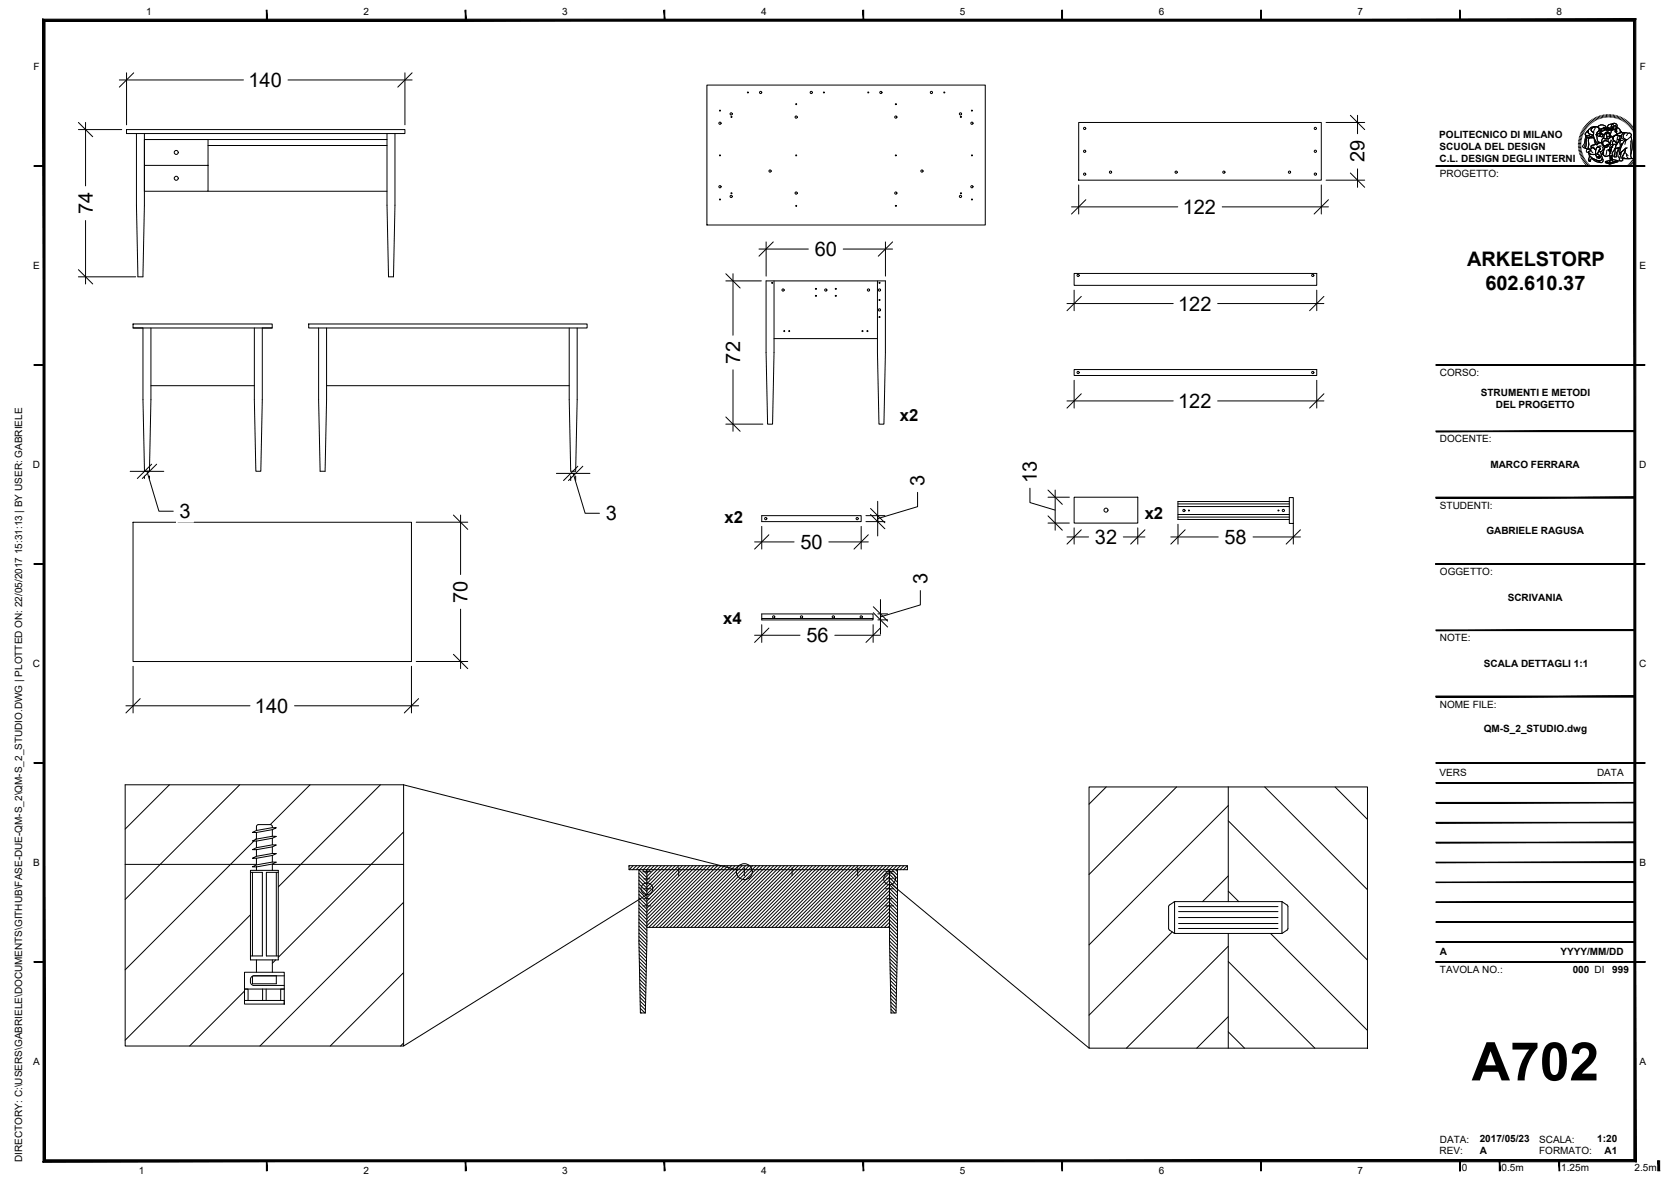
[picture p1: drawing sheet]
<svg xmlns="http://www.w3.org/2000/svg" width="420mm" height="297mm" viewBox="0 0 420 297" stroke-linecap="round" stroke-linejoin="round" font-family="sans-serif">
<!-- layer: 0 -->
<g fill="none" stroke="#000" stroke-width=".25">
<path d="M33.6 18.3l-3.6 3.6M103.6 18.3l-3.6 3.6M19.7 30.8l3.6 3.6M31.8 32.6h70v1h-70zM34.3 33.6v18l.4 18h1.2l.4-18v-18M36.3 35.1h61M52.3 36.6h45M97.3 33.6v18l.4 18h1.2l.4-18v-18M177.7 21.4h70v35.1h-70zM271.2 30.8h61v14.5h-61zM339.5 29l3.6 3.6M36.3 41.6v-6.5h16v6.5h-16v6.5h16v-6.5"/>
<path d="M52.3 48.1h45M273 50.2l-3.6 3.6M334 50.2l-3.6 3.6M339.5 43.5l3.6 3.6M19.7 67.8l3.6 3.6M182.5 68.8l3.6 3.6M194.4 60.8l-3.6 3.6M194.6 70.6v18l-.3 18h-1.3l-.4-18v-18h30v18l-.3 18h-1.3l-.4-18v-18M224.4 60.8l-3.6 3.6M270.1 68.7h61v3h-61zM271.9 74.5l-3.6 3.6M332.9 74.5l-3.6 3.6"/>
<path d="M33.5 81.4h34.9v1h-34.9zM33.5 82.4h2.4v18l.4 18h1.3l.3-18v-18M37.9 96.9h26.1M64 82.4v18l.3 18h1.3l.4-18v-18h2.4M77.6 81.4h70v1h-70zM80.1 82.4v18l.4 18h1.2l.4-18v-18M82.1 96.9h61M143.1 82.4v18l.4 18h1.2l.4-18v-18M194.6 85.1h26M270.1 92.9h61v1.5h-61zM271.9 99l-3.6 3.6M332.9 99l-3.6 3.6"/>
<path d="M38.1 116.6l-3.6 3.6M39.4 116.6l-3.6 3.6M145.3 117.2l-3.6 3.6M146.5 117.2l-3.6 3.6M182.5 104.8l3.6 3.6M33.5 131.2h70v35h-70zM114 129.4l3.6 3.6M191.5 129.6h25v1.5h-25zM193.3 134.4l-3.6 3.6M218.3 134.4l-3.6 3.6M218.9 129.3l3.6 3.6M218.9 127.8l3.6 3.6"/>
<path d="M263.5 123.1l3.6 3.6M263.5 129.6l3.6 3.6M270.1 124.9h16v6.6h-16zM271.9 133.1l-3.6 3.6M287.9 133.1l-3.6 3.6M296.2 129.9h28M296.2 126.6h28M296.2 129.3h28M296.2 127.3h28M298 133.1l-3.6 3.6M324.2 125h1v6.5h-1zM324.2 126h-28v4.5h28"/>
<path d="M327 133.1l-3.6 3.6M191.5 154.3h28v1.5h-28zM191.5 155.4h28M193.3 157.8l-3.6 3.6M219.6 154l3.6 3.6M219.6 152.5l3.6 3.6M221.3 157.8l-3.6 3.6M35.3 175.6l-3.6 3.6M105.3 175.6l-3.6 3.6M114 164.4l3.6 3.6M308.8 197.8v28.8M31.5 217.2h33"/>
<path d="M68.5 217.2h33M158.2 217.6h70v1h-70zM160.7 218.6v18l.3 18h1.3l.4-18v-18M223.7 218.6v18l.3 18h1.3l.4-18v-18M162.7 233.1h61M308.8 234.6v28.8M63.8 245.2h5.7"/>
<circle cx="44.3" cy="38.3" r=".5"/>
<circle cx="181" cy="31" r=".28"/>
<circle cx="181" cy="39" r=".12"/>
<circle cx="181" cy="27.8" r=".12"/>
<circle cx="183.8" cy="28.6" r=".28"/>
<circle cx="183.9" cy="29.4" r=".12"/>
<circle cx="188" cy="23.2" r=".12"/>
<circle cx="191.3" cy="23.2" r=".28"/>
<circle cx="200.2" cy="29.4" r=".28"/>
<circle cx="200.2" cy="39" r=".12"/>
<circle cx="200.2" cy="26.2" r=".12"/>
<circle cx="204" cy="23.2" r=".28"/>
<circle cx="207.2" cy="23.2" r=".12"/>
<circle cx="218.3" cy="23.2" r=".12"/>
<circle cx="221.5" cy="23.2" r=".28"/>
<circle cx="225.2" cy="29.4" r=".28"/>
<circle cx="225.2" cy="39" r=".12"/>
<circle cx="225.2" cy="26.2" r=".12"/>
<circle cx="234.2" cy="23.2" r=".28"/>
<circle cx="237.4" cy="23.2" r=".12"/>
<circle cx="241.5" cy="28.6" r=".28"/>
<circle cx="241.6" cy="29.4" r=".12"/>
<circle cx="244.4" cy="27.8" r=".12"/>
<circle cx="244.4" cy="31" r=".28"/>
<circle cx="244.4" cy="39" r=".12"/>
<circle cx="272.7" cy="38" r=".28"/>
<circle cx="272.7" cy="32.3" r=".28"/>
<circle cx="330.7" cy="32.3" r=".28"/>
<circle cx="330.7" cy="38" r=".28"/>
<circle cx="44.3" cy="44.8" r=".5"/>
<circle cx="181" cy="46.9" r=".28"/>
<circle cx="181" cy="50.1" r=".12"/>
<circle cx="183.8" cy="49.4" r=".28"/>
<circle cx="183.9" cy="48.6" r=".12"/>
<circle cx="193.6" cy="43" r=".28"/>
<circle cx="200.2" cy="48.5" r=".28"/>
<circle cx="200.2" cy="51.7" r=".12"/>
<circle cx="225.2" cy="48.5" r=".28"/>
<circle cx="225.2" cy="51.7" r=".12"/>
<circle cx="231.8" cy="43" r=".28"/>
<circle cx="241.5" cy="49.4" r=".28"/>
<circle cx="241.6" cy="48.6" r=".12"/>
<circle cx="244.4" cy="46.9" r=".28"/>
<circle cx="244.4" cy="50.1" r=".12"/>
<circle cx="272.7" cy="43.8" r=".28"/>
<circle cx="279.2" cy="43.3" r=".28"/>
<circle cx="295.7" cy="43.3" r=".28"/>
<circle cx="307.7" cy="43.3" r=".28"/>
<circle cx="324.2" cy="43.3" r=".28"/>
<circle cx="330.7" cy="43.8" r=".28"/>
<circle cx="194.1" cy="71.1" r=".12"/>
<circle cx="196.9" cy="72.9" r=".28"/>
<circle cx="205.1" cy="72.6" r=".12"/>
<circle cx="205.1" cy="74.4" r=".12"/>
<circle cx="207.6" cy="72.9" r=".28"/>
<circle cx="210.1" cy="74.4" r=".12"/>
<circle cx="210.1" cy="72.6" r=".12"/>
<circle cx="218.4" cy="72.9" r=".28"/>
<circle cx="221.1" cy="72.9" r=".28"/>
<circle cx="221.1" cy="77.9" r=".28"/>
<circle cx="221.1" cy="71.1" r=".12"/>
<circle cx="221.1" cy="75.4" r=".12"/>
<circle cx="221.1" cy="79.7" r=".12"/>
<circle cx="271.1" cy="69.2" r=".28"/>
<circle cx="330.1" cy="69.2" r=".28"/>
<circle cx="197.2" cy="83.2" r=".12"/>
<circle cx="198.4" cy="83.2" r=".12"/>
<circle cx="216.8" cy="83.2" r=".12"/>
<circle cx="218.1" cy="83.2" r=".12"/>
<circle cx="271.1" cy="93.6" r=".28"/>
<circle cx="330.1" cy="93.6" r=".28"/>
<circle cx="192.5" cy="130.3" r=".28"/>
<circle cx="215.5" cy="130.3" r=".28"/>
<circle cx="278.1" cy="128.2" r=".5"/>
<circle cx="297.7" cy="128.3" r=".28"/>
<circle cx="298.9" cy="128.3" r=".12"/>
<circle cx="321.4" cy="128.3" r=".12"/>
<circle cx="322.7" cy="128.3" r=".28"/>
<circle cx="194.5" cy="155" r=".28"/>
<circle cx="201.5" cy="155" r=".28"/>
<circle cx="209.5" cy="155" r=".28"/>
<circle cx="216.5" cy="155" r=".28"/>
</g>
<!-- layer: A-FURN -->
<g fill="none" stroke="#000" stroke-width=".25">
<path d="M42.6 197.2l-11.1 11.2M60.3 197.2l-28.8 28.8M78 197.2l-10 10M95.6 197.2l-25.6 25.7M278.2 197.8l-4.4 4.3M295.8 197.8l-22 22M318 197.8l25.8 25.8M335.7 197.8l8.1 8.1M63.8 211.4l-32.3 32.3M64.5 210.7l-.3 .3M101.5 209.1l-31.5 31.5M158.3 217.6l-.1 .1"/>
<path d="M159.2 217.6l-1 1M160.1 217.6l-1 1M160.7 219.5l2 2M160.7 218.6l2 2M161 217.6l-1 1M161.5 218.6l1.2 1.1M161.8 217.6l-1 1M162.4 218.6l.3 .2M162.7 217.6l-1 1M163.6 217.6l-1 1M164.5 217.6l-1.8 1.8M165.4 217.6l-2.7 2.7"/>
<path d="M166.3 217.6l-3.6 3.6M167.1 217.6l-4.4 4.4M168 217.6l-5.3 5.3M168.9 217.6l-6.2 6.2M169.8 217.6l-7.1 7.1M170.7 217.6l-8 8M171.6 217.6l-8.9 8.9M172.5 217.6l-9.8 9.8M173.3 217.6l-10.6 10.6M174.2 217.6l-11.5 11.5M175.1 217.6l-12.4 12.4M176 217.6l-13.3 13.3"/>
<path d="M176.9 217.6l-14.2 14.2M177.8 217.6l-15.1 15.1M178.6 217.6l-15.5 15.5M179.5 217.6l-15.5 15.5M180.4 217.6l-15.5 15.5M181.3 217.6l-15.5 15.5M182.2 217.6l-15.5 15.5M183.1 217.6l-15.5 15.5M183.9 217.6l-15.5 15.5M184.8 217.6l-15.5 15.5M185.7 217.6l-15.5 15.5M186.6 217.6l-15.5 15.5"/>
<path d="M187.5 217.6l-15.5 15.5M188.4 217.6l-15.5 15.5M189.2 217.6l-15.5 15.5M190.1 217.6l-15.5 15.5M191 217.6l-15.5 15.5M191.9 217.6l-15.5 15.5M192.8 217.6l-15.5 15.5M193.7 217.6l-15.5 15.5M194.5 217.6l-15.5 15.5M195.4 217.6l-15.5 15.5M196.3 217.6l-15.5 15.5M197.2 217.6l-15.5 15.5"/>
<path d="M198.1 217.6l-15.5 15.5M199 217.6l-15.5 15.5M199.9 217.6l-15.5 15.5M200.7 217.6l-15.5 15.5M201.6 217.6l-15.5 15.5M202.5 217.6l-15.5 15.5M203.4 217.6l-15.5 15.5M204.3 217.6l-15.5 15.5M205.2 217.6l-15.5 15.5M206 217.6l-15.5 15.5M206.9 217.6l-15.5 15.5M207.8 217.6l-15.5 15.5"/>
<path d="M208.7 217.6l-15.5 15.5M209.6 217.6l-15.5 15.5M210.5 217.6l-15.5 15.5M211.3 217.6l-15.4 15.5M212.2 217.6l-15.5 15.5M213.1 217.6l-15.5 15.5M214 217.6l-15.5 15.5M214.9 217.6l-15.5 15.5M215.8 217.6l-15.5 15.5M216.7 217.6l-15.5 15.5M217.5 217.6l-15.5 15.5M218.4 217.6l-15.5 15.5"/>
<path d="M219.3 217.6l-15.5 15.5M220.2 217.6l-15.5 15.5M221.1 217.6l-15.5 15.5M222 217.6l-15.5 15.5M222.8 217.6l-15.5 15.5M223.7 219.7l2 2M223.7 218.8l2 2M223.7 219.4l-13.7 13.7M223.7 217.6l-15.5 15.5M224.3 218.6l1.4 1.3M224.6 217.6l-15.5 15.5M225.2 218.6l.5 .4"/>
<path d="M225.5 217.6l-1 1M226.4 217.6l-1 1M227.3 217.6l-1 1M228.2 217.6l-1.1 1M228.2 218.4l-.2 .2M308.8 202.4l-35 35M308.8 206.3l35 35M63 229.9l-31.5 31.5M101.5 226.7l-36.1 36.2M160.7 223l2 2M160.7 222.1l2 2M160.7 221.2l2 2"/>
<path d="M160.7 220.3l2 2M160.7 236.3l1.9 1.9M160.7 235.4l1.9 2M160.7 234.5l2 2M160.7 233.6l2 2M160.7 232.7l2 2M160.7 231.8l2 2M160.7 230.9l2 2M160.7 230.1l2 2M160.7 229.2l2 2M160.7 228.3l2 2M160.7 227.4l2 2"/>
<path d="M160.7 226.5l2 2M160.7 225.6l2 2M160.7 224.8l2 2M160.7 223.9l2 2M160.7 237.1l1.9 2M160.7 238.1l1.9 1.8M160.7 239l1.9 1.8M160.7 239.9l1.8 1.8M223.7 221.5l2 2M223.7 220.6l2 2M223.7 220.3l-12.8 12.8M223.7 221.1l-11.9 12"/>
<path d="M223.7 222l-11.1 11.1M223.7 222.9l-10.2 10.2M223.7 223.8l-9.3 9.3M223.7 224.7l-8.4 8.4M223.7 225.6l-7.5 7.5M223.7 226.5l-6.6 6.6M223.7 227.3l-5.8 5.8M223.7 228.2l-4.9 4.9M223.7 229.1l-4 4M223.7 230l-3.1 3.1M223.7 230.9l-2.2 2.2M223.7 231.8l-1.3 1.3"/>
<path d="M223.7 232.6l-.4 .5M223.7 236.5l1.9 2M223.7 235.6l1.9 2M223.7 234.7l2 2M223.7 233.8l2 2M223.7 233l2 2M223.7 232.1l2 2M223.7 231.2l2 2M223.7 230.3l2 2M223.7 229.4l2 2M223.7 228.5l2 2M223.7 227.7l2 2"/>
<path d="M223.7 226.8l2 2M223.7 225.9l2 2M223.7 225l2 2M223.7 224.1l2 2M223.7 223.2l2 2M223.7 222.3l2 2M223.7 237.4l1.9 1.9M223.7 238.3l1.9 1.9M223.7 239.2l1.9 1.9M294.8 234.2l-21 20.9M308.8 220.1l-6.4 6.5M308.8 237.8l-25.6 25.6"/>
<path d="M308.8 223.9l2.7 2.7M319.5 234.6l24.3 24.4M61.5 249.1l-13.8 13.8M69.3 241.2l-.8 .9M101.5 244.4l-18.5 18.5M160.7 240.8l1.8 1.7M160.8 241.7l1.7 1.7M160.8 242.6l1.7 1.7M160.8 243.5l1.7 1.6M160.8 244.4l1.7 1.6M160.8 245.3l1.6 1.6M160.9 246.2l1.5 1.5"/>
<path d="M160.9 247.1l1.5 1.5M160.9 248l1.5 1.5M160.9 248.9l1.5 1.4M160.9 249.8l1.4 1.4M160.9 250.7l1.4 1.4M161 251.6l1.3 1.3M161 252.5l1.3 1.3M161 253.4l1.2 1.2M161 254.3l.3 .3M223.7 240.1l1.9 1.8M223.8 241l1.7 1.8M223.8 241.9l1.7 1.7"/>
<path d="M223.8 242.8l1.7 1.7M223.8 243.7l1.7 1.7M223.8 244.6l1.7 1.6M223.9 245.5l1.5 1.6M223.9 246.4l1.5 1.6M223.9 247.3l1.5 1.5M223.9 248.2l1.5 1.5M223.9 249.1l1.5 1.5M224 250l1.4 1.4M224 250.9l1.3 1.4M224 251.8l1.3 1.4M224 252.7l1.3 1.3"/>
<path d="M224 253.6l.9 1M224 254.6h.1M308.8 255.5l-7.9 7.9M308.8 259.3l4.1 4.1M308.8 241.6l21.8 21.8M101.5 262.1l-.8 .8"/>
</g>
<!-- layer: Viti -->
<g fill="none" stroke="#000" stroke-width=".25">
<path d="M63 218.7h7v22.5h-7zM63 219.2h3v21h-3M63.5 217.8l1-.5 4-.7 1 .1-1 .4-4 .8zM63.5 215.7l1-.5 4-.7h1l-1 .5-4 .7zM63.5 213.5l1-.5 4-.7h1l-1 .5-4 .7zM63.5 211.3l1-.4 4-.7h1l-1 .5-4 .7zM63.5 209.2l1-.5 4-.7h1l-1 .5-4 .7zM63.5 219.2v21M64.5 209.2v1.7M64.5 211.4v1.6M64.5 213.5v1.7M64.5 215.7v1.6"/>
<path d="M64.5 217.9v.8M68.5 208a.58 .58 0 0 0-.5-.8l-3.3 .1-.2 .4v1M68.5 208.5v1.7M68.5 210.7v1.6M68.5 212.8v1.7M68.5 215v1.6M68.5 217.1v1.6M69.5 219.2v21M70 219.2h-3v21h3M161.6 219.1h2M170.7 218.1v2M187.2 218.1v2"/>
<path d="M199.2 218.1v2M215.7 218.1v2M222.7 219.1h2M161.6 223.4h2M161.6 227.6h2M161.9 220.9h1.5M161.9 225.8h1.5M222.7 223.4h2M222.7 227.6h2M222.9 220.9h1.5M222.9 225.8h1.5M293.9 227.5l1.6-.9h26.8l1.5 1.1v5.8l-1.6 1.1h-26.9l-1.4-1.1z"/>
<path d="M295.3 226.6v8M296.3 227.8h25M296.3 229.1h25M296.3 232.1h25M296.3 233.3h25M296.3 230.6h25M322.3 226.6v8M61.5 244.3h10v8h-10zM61.5 251.4h10v.9M62.4 251.4v-2.9h-.9h10h-.9v2.9M64.5 241.2v3.1M66 248.5v2.9"/>
<path d="M66.9 248.5v2.9M68.5 241.2v3.1M69.5 245.2v2h-6v-1.9M71.5 245.2h-7.7a.95 .95 0 0 0-.8 .9v.7a.92 .92 0 0 0 .8 .8h7.7"/>
</g>
<!-- layer: lc -->
<g fill="none" stroke="#000" stroke-width=".25">
<path d="M31.5 197.2h70v65.7h-70zM101.5 197.2l83.7 21.4M273.8 197.8h70v65.6h-70zM162.7 224.8l-61.2 38.1M224.2 222.2l49.6 41.2"/>
<circle cx="187.2" cy="219" r="2.01"/>
<circle cx="162.7" cy="223.3" r="1.48"/>
<circle cx="223.7" cy="220.8" r="1.48"/>
</g>
<!-- layer: G-ANNO-LOGO -->
<g fill="none" stroke="#000" stroke-width=".25">
<path d="M396.8 36.4h.7M396.9 36l.6 .1M396.9 35.7l.6 .1M396.9 35.3l.7 .1M397 35l.6 .1M397.1 34.6l.6 .2M397.1 34.3l.7 .2M397.3 33.9l.6 .3M397.4 33.6l.6 .3M397.5 33.3l.6 .3M397.5 36.7l-.6 .1M397.5 37.1h-.6"/>
<path d="M397.6 37.4l-.7 .1M397.6 37.7l-.6 .1M397.7 33l.6 .3M397.7 38l-.7 .2M397.8 38.3l-.7 .2M397.8 32.6l.6 .4M397.9 38.6l-.7 .3M398 38.9l-.6 .3M398 32.3l.6 .4M398.1 39.2l-.6 .3M398.2 32l.6 .4M398.2 39.5l-.6 .3"/>
<path d="M398.4 39.8l-.6 .4M398.4 31.8l.6 .4M398.6 31.5l.6 .4M398.7 34h.1M398.7 34l.1 .5M398.8 34.5l-.1-.5 1 .1a.68 .68 0 0 0 1-.1v.6l-1.8-.1M398.8 34.5h.1M398.9 31.2l.5 .5M398.9 34.5l-.3 .6-.1 1.3-.3 .7 .4 .1M398.9 34.5h.1M398.9 34.5l1.8 .1M398.9 34.5a.9 .9 0 0 0-.4 1l-.1 .5-.5 .8 .3 .3"/>
<path d="M399.1 33l.2-.2v.3a.81 .81 0 0 0 1 .8l.3 .1-.2 .1a.57 .57 0 0 1-.9 0l-.4 .1a.5 .5 0 0 1-.5-.5 .5 .5 0 0 1 .3-.5zM399.1 31l.5 .4M399.2 34.6l-.4 .6v1.4l-.2 .6 .7 .2M399.2 34.6h.4l-.2 .5 .1 1.2-.1 1-.1 .1a.44 .44 0 0 1-.6-.1 .44 .44 0 0 1 .1-.6v-1.4zM399.3 32.8l-.5 .5a.44 .44 0 0 0-.2 .6 .44 .44 0 0 0 .5 .3l.6-.1a.65 .65 0 0 0 .9-.1M399.4 38.2a1.21 1.21 0 0 0 1.8 .5M399.4 38.2h.1M399.4 30.7l.5 .5M399.5 37.4h.1M399.5 32.5l.6-.5 1.3-.1a.99 .99 0 0 0-1.3 1l.6 .3v.8l-.5-.1a.75 .75 0 0 1-.9-.8zM399.5 38.5l.1 .6 .8 .6 1.9 .9M399.5 38.5l.8 .3 .9-.1 .1 .4 .3 .3v.3l.2-.2 .2 .3-.1-.5 .3 .4v-.3"/>
<path d="M399.5 38.5h.1M399.6 34.6h1.1l.6 1.2v.4l-.4 .2a.72 .72 0 0 0-.8 .6l.2 .2-.4 .4a.56 .56 0 0 1-.5-.8v-1.7zM399.6 34.6l-.2 .6v2.2M399.7 39.2l.8 .6 1.4 .6 .6-.1 .4-.5a.65 .65 0 0 1 0 .9 .65 .65 0 0 1-.9 .1l-1.3-.6a.44 .44 0 0 0-.5-.3 .44 .44 0 0 0-.4 .4l.1 .2-.3 .1a.84 .84 0 0 1 0-1.2zM399.7 30.5l.4 .5M399.7 39.2l-.1 .1a.99 .99 0 0 0 0 1.2l.1 .1a.2 .2 0 0 0 .2-.2 .2 .2 0 0 0-.2-.2 .53 .53 0 0 1 .5-.3 .53 .53 0 0 1 .5 .3l.9 .5a1.24 1.24 0 0 0 1.4-.1l-.1-.8M399.9 37.6a.5 .5 0 0 0-.8-.1 .5 .5 0 0 0 .1 .8 .72 .72 0 0 1 .7-.4 .72 .72 0 0 1 .6 .5l.1 .1M400 30.3l.4 .5M400.2 30.1l.4 .5M400.3 32.2l.9-.3a.73 .73 0 0 1 .9 .5 .73 .73 0 0 1-.5 .9l-.3 .5 .2 .4a1.43 1.43 0 0 0 .6 1.5l.2 .2h-.5l-.2 .5a.39 .39 0 0 1-.3-.3 .39 .39 0 0 1 0-.4l-.6-1.1v-1.3a.62 .62 0 0 1-.5-.5 .62 .62 0 0 1 .1-.6zM400.4 36.9l.8 .8M400.5 37h.1"/>
<path d="M400.5 37l-.5 .5v.4M400.5 37l.7 .7 .1-.2a.53 .53 0 0 1 .6-.6 .53 .53 0 0 1 .5 .6l-.4 .5 .4 .1M400.5 37l-.5 .5v.4l-.6 .3M400.5 37l.2 .2a.73 .73 0 0 1 .5 1v.5M400.6 29.9l.3 .5M400.6 34l-.4-.1a.77 .77 0 0 1-.9-.8l.1-.5 .6-.6 .8-.2a.82 .82 0 0 1 1 .2 .82 .82 0 0 1 0 1.1 .91 .91 0 0 0-.3 1.4 1.1 1.1 0 0 0 .8 1.4l-.5 .1M400.9 29.7l.3 .6M400.9 34.9l.2 1.4M401.1 32.2l-.4 .8v1.1l.6 1.6a.39 .39 0 0 0 0 .4 .39 .39 0 0 0 .3 .3l.2-.4M401.2 29.5l.3 .6M401.2 38.7h.1M401.2 38.7l.1 .4 .3 .3-.1 .3 .3-.2"/>
<path d="M401.2 38.7l.1-1.2a.53 .53 0 0 1 .6-.6 .53 .53 0 0 1 .5 .6l-.3 .1-.4 1.1 .8 .7-.4-.1 .1 .4-.3-.4M401.3 36.2l-.4 .2a.61 .61 0 0 0-.8 .7l.1 .1M401.4 31.9a1.01 1.01 0 0 0-1.3 1l.6 .3M401.5 29.4l.3 .6M401.6 37a.47 .47 0 0 1 .7 .1 .47 .47 0 0 1-.2 .7l-.4 .9 .8 .7-.4-.1 .1 .4-.3-.4 .1 .5-.2-.3-.3 .2 .1-.3-.4-.5v-1.2zM401.7 33.7a.57 .57 0 0 0 .7 .6M401.8 31.9h.1M401.8 31.9l.7-.5 1 .2a.3 .3 0 0 1 .3 .3 .3 .3 0 0 1-.4 .3l-.2-.2-.5 .4M401.8 36h.1M401.8 36l-.1 .3-.4-.1-.4 .2a.72 .72 0 0 0-.8 .6l.2 .2 .2-.2M401.8 39.5h.1M401.8 29.2l.3 .7"/>
<path d="M401.9 39.3l.1 .5-.2-.3M401.9 39.3h.1M401.9 31.7l.5-.3h.6l.7 .4a.23 .23 0 0 1 .2 .2 .23 .23 0 0 1-.3 .2l-.4-.2-.5 .4h-.3l-.6-.4zM401.9 38.1l-.2 .6 .8 .7-.4-.1 .1 .1M401.9 38.1h.1M401.9 38.1h.5l.3 1a.79 .79 0 0 1 0 1 .79 .79 0 0 1-.8 .3l-1.7-.8-.6-.5-.1-.6M402 38l.4 .1M402.1 32.3l.6 .1M402.2 29.1l.2 .7M402.2 39.4h.1M402.2 36.7l-.5 .2M402.2 36.7h.1"/>
<path d="M402.2 36.7h.3M402.3 35.8l-.5 .2M402.3 35.8h.1M402.3 35.8l.6 .3M402.3 35.8a1.3 1.3 0 0 1 1.1 1.2M402.4 33.7l.8 .1-.2 .1a.37 .37 0 0 1-.3 .5 .37 .37 0 0 1-.4-.4zM402.4 33.4l-.8 .3a.6 .6 0 0 0 .9 .6l-.2-.3 .2-.3M402.4 33.4h.1M402.4 33.4l.3 .3M402.4 38.1h.1M402.4 33.4l-1.1 .5M402.4 38.1l.3 1a.8 .8 0 0 1 0 1 .8 .8 0 0 1-.8 .3"/>
<path d="M402.4 33.4l-1 .5M402.5 33.2l.1-.4-.6 .1-.7 1M402.5 33.2h.1M402.5 33.2l-.1 .2M402.5 29l.2 .7M402.5 33.7h.2M402.5 33.7h.1M402.6 32.8h.1M402.6 32.8l-.4 .5M402.7 33.7h.1M402.7 36.4l.7 .4M402.7 32.4h.1"/>
<path d="M402.8 33.7a.33 .33 0 0 0-.4 .4 .33 .33 0 0 0 .4 .3 .33 .33 0 0 0 .2-.5l.2-.1h-.6M402.8 36.8l.2 .5-.1 .5M402.9 35.8l.6-.5 .5 .1 .6 .4a.3 .3 0 0 1 .1 .4 .3 .3 0 0 1-.5 .1l-.3 .2a.47 .47 0 0 1-.5 .3 .47 .47 0 0 1-.4-.5zM402.9 36.1h.1M402.9 36.1l.5 1M402.9 28.9l.1 .7M402.9 38.7l.8 .6M402.9 37.8h.1M402.9 37.8l-.5 .3M403.1 32.7v.1M403.1 32.3l.2 .2M403.2 34.6h.1"/>
<path d="M403.2 34.6l-.4 .6-.1 .8M403.2 38v1M403.2 28.9l.1 .6M403.2 32.4v.1M403.3 32.8l-.3 .2-.5-.2-.5 .1M403.3 32.8h.1M403.3 36.7l1.1-.4-.1 .5-.4 .2-.5-.1zM403.3 37.5l-.3 .9-.4 .5M403.4 37l-.1 .6-.3 .2M403.4 37h.1M403.4 37l-.2 1.1-.4 .6 .4 .3a.86 .86 0 0 0 1.4 .1h.1M403.4 37.1h.1"/>
<path d="M403.4 37.1l-.1 .5-.4 .2M403.5 32.6l.8-.2a.26 .26 0 0 1 .3 .4 .26 .26 0 0 1-.4 .1zM403.6 28.8v.7M403.6 32.2l-.3 .6M403.6 32.2l-.3-.2-.6 .4-.6-.2-.1 .7M403.6 32.2h.1M403.6 32.2l-.2 .6-.4 .2-.5-.2-.5 .1M403.7 33.3h.8l.5 .8a.24 .24 0 0 1 0 .4 .24 .24 0 0 1-.4 0 .24 .24 0 0 1 .2-.4l-.2-.6a.44 .44 0 0 0-.7-.1 .44 .44 0 0 0 .1 .6l.1 .5a.41 .41 0 0 1-.5 .4 .41 .41 0 0 1-.3-.5zM403.9 33.4l.3-.1 .3 .1 .2 .6a.64 .64 0 0 1 0 .6 .64 .64 0 0 1-.7 .2zM403.9 33.2l.7 .1 .4 .8a.24 .24 0 0 1-.1 .4 .24 .24 0 0 1-.3-.2M403.9 33.2h.1M403.9 33.2l-.4 .3-.4 1.1a.52 .52 0 0 0 .8 .3 .52 .52 0 0 0 .1-.9 .43 .43 0 0 1-.1-.7 .43 .43 0 0 1 .7 .3"/>
<path d="M403.9 28.8l.1 .7M404 32.4v-.3a.52 .52 0 0 1 .6 0 .52 .52 0 0 1 .2 .5l-.2 .1-.2-.3v.1M404 32.4l.4 .1M404 32.4h.1M404 32.4v-.2a.51 .51 0 0 1 .6-.1 .51 .51 0 0 1 .3 .5l-.3 .1M404 34.9h.1M404 36.9h.1M404 37.8l-.3 1.5 1-.2M404.1 36.5l.1 .1M404.1 36.8h.1M404.2 36.6h-.1M404.2 33.6h.1"/>
<path d="M404.2 33.5l-.1 .2M404.3 28.8v.7M404.4 32.5h.1M404.4 32.5l-.5-.1-.4 .2h.3a.39 .39 0 0 0 .4 .3 .39 .39 0 0 0 .4-.3l-.2-.2v.2M404.4 37.6l.3 .1 .2-.6 .4-.1-.4 1.3v-.4h-.3zM404.4 34.9v.7M404.4 32.6h.1M404.5 36.3l-.2 .5a.56 .56 0 0 1-.9-.1M404.5 33.4l.2 .3-.1 .1M404.6 28.8v.6M404.7 33.9l-.2 .1M404.7 33.7a.41 .41 0 0 1-.1 .6 .41 .41 0 0 1-.5-.1h-.1"/>
<path d="M404.7 34.6l-.3 .3h-.4M404.7 39.1h.1M404.8 32.6l.1-.1a.91 .91 0 0 1-.1 1.2l.2 .4M404.8 32.6h.1M404.8 32.6l.1-.1a1.06 1.06 0 0 1 0 1.3M404.9 37.1h.1M404.9 37.1l-.2 .5-.4 .1 .3 .2h.3l-.1 .4 .2-.3-.3 1.1M404.9 37.7l-.1 .5 .2-.2M404.9 37.1l-.2 .5-.4 .1 .3 .2h.2M404.9 39.8h.1M404.9 32.2l.1 .4M405 28.8l-.1 .7"/>
<path d="M405 37.5l-.1 .2-.1-.2M405 35.2l-.1 1.3M405 34.4l.5 .2M405.1 39.2l.2-.1 .1 1.1-.2-.6-.4 .7zM405.2 39.2l.1-.1 .2 1.4-.3-.9-.4 1.1zM405.2 36.3h.1M405.2 36.3l-.4 .4v.4M405.3 37h.1M405.3 37l-.4 .1M405.3 35.2l-.4 .9M405.3 28.8v.7M405.4 31.2l-.3 .7 .1 .9 .2-.1 .1-.5a.62 .62 0 0 1 .7-.6l.2 .4-.2 .4v.8l.1-.2"/>
<path d="M405.4 31.2h.1M405.4 31.2l.4-.2 .7 .2 .1 1.1-.3 .7M405.4 31.2h-.5a.63 .63 0 0 0-.7 .8l.6 .3v.3M405.4 31.2l-.3 .7 .1 .9 .2-.1v-.5M405.4 31.2l-.3 .7 .1 .9 .2-.1 .1-.5a.62 .62 0 0 1 .7-.6l.2 .4-.2 .4v.8v-.2M405.4 31.2h-.5a.69 .69 0 0 0-.7 .8M405.4 32.2h.1M405.4 32.2a.41 .41 0 0 0 .3 .4 .41 .41 0 0 0 .5-.2v.8v-.2M405.5 32.2l.2 .4 .5-.2M405.6 34.4l.1-.1a1.53 1.53 0 0 1 1.9 0 1.6 1.6 0 0 1-1.4 1.5l-.6-.7zM405.6 32h.2M405.6 36.3l.9-.1-.7 1.6a1.31 1.31 0 0 0-.4 1.4h-.3l-.2 .6-.2-.9z"/>
<path d="M405.6 36.3l-.9 2.5 .2 1M405.6 31.7h.4a.3 .3 0 0 1 .4 0 .3 .3 0 0 1 0 .3l-.2 .4a.4 .4 0 0 1-.5 .2 .4 .4 0 0 1-.3-.4zM405.7 35.3v.1a.61 .61 0 0 0-.1 .9l.9-.1 .5-.6M405.7 28.9l-.1 .6M405.7 32.4l.1 .1M405.7 35.3l-.1-1-.6-.2v.4l-.5 .4h-1.1l-.2-.3-.3 .3-.2 1.1 .2 .1 .5-.7h.6l.5 .2 .1 .3a.28 .28 0 0 1 .1 .3 .28 .28 0 0 1-.3 .2l-.1 .4-.4 .3-.6-.4 1.1-.5a.23 .23 0 0 0 .3 0 .23 .23 0 0 0-.1-.3l-.3-.4a.84 .84 0 0 0-1.4 .5M405.7 35.3h.1M405.7 35.3v.1a.66 .66 0 0 0-.1 .9l-.3 .7M405.7 32v.1M405.8 32.3v.1M405.8 39.2h.1M406 28.9l-.1 .7"/>
<path d="M406.1 37.4h.1M406.1 32.2h.2M406.1 37.3v1.1l-.3 .8M406.1 32.2h.1M406.1 37.3l.8-.1-.1 .7-.4 .7 .2 .7-.4 .1-.4-.1zM406.2 33h.1M406.3 33h.1M406.3 33l.3-1 .7 .5 .2 .5M406.3 33v.2a.5 .5 0 0 0 .4 .4 .5 .5 0 0 0 .5-.2l.6-.1-.3-.3M406.3 33h-.1M406.3 33l.4 .6-.3 .3M406.3 33l.4 .6"/>
<path d="M406.4 35.4v.1M406.4 29l-.2 .7M406.4 33.9h.1M406.4 33.9l-.8 .4M406.5 36.2l-.7 1.6a1.32 1.32 0 0 0-.4 1.4l-.1 .1M406.5 36.2h.1M406.5 35.4l-.3 .1M406.6 32l.7 .5 .2 .5M406.6 35.7l-.1 .1M406.7 29.1l-.2 .6M406.9 37.2h.1M406.9 37.2l-.8 .1"/>
<path d="M406.9 37.2l-.5 1.3v.4l.2 .4-.4 .1-.4-.2M407.1 29.2l-.2 .7M407.1 35.1v.3M407.2 35.3h.2l-.1 .8a.69 .69 0 0 1-.2 1.1l-1 .1 .3-1.1zM407.2 34.1l.3 .1 .1 .3M407.2 32.9l.5 .4M407.2 38.7a5.9 5.9 0 0 1 1.5-3.5l.4-.1a.88 .88 0 0 1-.9-1.1 .88 .88 0 0 1 1.3-.5 .51 .51 0 0 1 .6 .2 .51 .51 0 0 1-.1 .6l.3 1a8.2 8.2 0 0 1-.3 3.7l.3 .8M407.2 38.7h.1M407.3 37.2h-.4M407.3 38.5l-.1 .3 .3 .1M407.4 29.3l-.2 .7M407.4 35.3v1.3l-.3 .9a1.88 1.88 0 0 0-.1 2.1l.2 .2"/>
<path d="M407.5 33h.1M407.6 38.3l1.1-1-.5 1.6a1.3 1.3 0 0 0-.2 1.4l-.2 .1a.45 .45 0 0 1-.6-.1 .45 .45 0 0 1 .1-.6zM407.6 34.3a1.04 1.04 0 0 1 .6-.9 1.04 1.04 0 0 1 1.1 .1 .56 .56 0 0 1 .8 .2 .56 .56 0 0 1-.2 .8l-.3 .2a1.09 1.09 0 0 1-1.9-.2M407.6 34.5l-.1 .4-.3 .2a.69 .69 0 0 1-.5 .7 .69 .69 0 0 1-.7-.3 .74 .74 0 0 1-.2-1.1l.6-.4a.33 .33 0 0 1 .4 .2 .33 .33 0 0 1-.2 .5l.1 .1a.24 .24 0 0 0 .1 .4 .24 .24 0 0 0 .3-.3l.2-.3-.1-.5-.7-.2-.9 .4v.5M407.7 36.1v.5M407.7 33.3h.1M407.7 29.5l-.2 .6M407.9 39.8h2.4M408.1 29.6l-.4 .6M408.1 35.2l-.9 .1M408.2 39.5l.5 .4M408.3 33.4a2.35 2.35 0 0 0-1.9 .5"/>
<path d="M408.3 33.4h.1M408.3 33.4l-.7 .9-1.2-.4M408.4 29.8l-.4 .6M408.4 33.3a2.55 2.55 0 0 0-2 .6M408.5 38.2l.9 .9M408.6 35.2a6.7 6.7 0 0 0-1.4 3.5M408.6 33.4a.92 .92 0 0 0-.5 1 .92 .92 0 0 0 1 .7M408.7 30l-.4 .6M408.7 37.3l-.2 1-.6 1.1v.4h2.4M408.7 37.3h.1M408.7 37.3l-1.5 1.4M408.7 37.3l-.5 1.6a1.3 1.3 0 0 0-.2 1.4l-.2 .1a.4 .4 0 0 1-.6 0 .4 .4 0 0 1 .1-.6l.3-1.5"/>
<path d="M408.8 35.2l-.2 1.1M408.9 38.7l.3 .8 .4 .4M409 30.2l-.4 .6M409.2 37.2l-.5 .1M409.2 33.8l-.3 .3M409.3 30.4l-.5 .6M409.5 30.6l-.4 .6M409.8 30.9l-.5 .5M410 35.4l.1 3.3M410 31.1l-.4 .5M410.1 34.3a9.5 9.5 0 0 1 0 5l.2 .5M410.3 31.4l-.5 .5"/>
<path d="M410.3 39.8h.1M410.5 31.7l-.5 .4M410.5 40l.6 .3M410.7 39.7l.6 .3M410.7 32l-.5 .4M410.8 39.4l.6 .3M410.9 32.3l-.5 .3M410.9 39.1l.7 .3M411.1 38.8l.6 .2M411.1 32.6l-.6 .3M411.2 38.5l.6 .2M411.3 38.2l.6 .2"/>
<path d="M411.3 32.9l-.6 .3M411.3 37.9l.7 .1M411.4 37.5l.7 .2M411.4 37.2l.7 .1M411.4 33.2l-.6 .3M411.5 36.9h.6M411.5 36.7h.7M411.6 33.5l-.6 .3M411.7 33.9l-.6 .2M411.8 34.2l-.6 .2M411.9 34.5l-.6 .2M412 34.9l-.7 .1"/>
<path d="M412.1 35.2l-.7 .1M412.1 35.6l-.7 .1M412.1 36h-.6M412.2 36.3h-.7M398.6 40.1l-.6 .4M398.7 40.4l-.5 .4M398.9 40.7l-.5 .4M399.1 40.9l-.5 .4M399.4 41.1l-.5 .5M399.6 41.4l-.5 .5M399.8 41.6l-.4 .5M400.1 41.8l-.5 .5"/>
<path d="M400.3 42l-.4 .6M400.6 42.2l-.4 .6M400.9 42.4l-.4 .6M401.1 42.5l-.3 .6M401.4 42.7l-.3 .6M401.7 42.8l-.2 .7M402 43l-.2 .6M402.3 43.1l-.2 .6M402.6 43.2l-.1 .6M403 43.2l-.2 .7M403.3 43.3l-.1 .7M403.6 43.3l-.1 .7"/>
<path d="M403.7 40.6l2-.5 1.1 .3-2 .5zM403.7 40.6l1.1 .3v.3l-1.1-.3zM403.7 40.6h.1M403.9 43.4v.7M404.2 43.4v.7M404.6 43.4v.7M404.8 41.1h.1M404.8 40.9l2-.5v.3l-2 .6zM404.8 40.9v.3M404.8 40.3l.9-.2 1.1 .3-2 .5-1.1-.3v.3l1.1 .4 2-.6v-.3M404.8 40.3h.1M404.8 40.3l-1.1 .3"/>
<path d="M404.9 43.4v.7M405.2 43.4l.1 .6M405.5 43.3l.1 .7M405.9 43.3l.1 .6M406.2 43.2l.1 .7M406.5 43.1l.2 .7M406.8 43l.2 .7M407.1 42.9l.3 .6M407.4 42.8l.3 .6M407.7 42.6l.3 .6M408 42.5l.3 .6M408.3 42.3l.3 .6"/>
<path d="M408.5 42.1l.4 .6M408.8 41.9l.4 .6M409.1 41.7l.4 .5M409.3 41.5l.5 .5M409.5 41.3l.5 .4M409.7 41l.5 .5M410 40.8l.5 .4M410.2 40.5l.5 .4M410.3 40.3l.6 .3"/>
</g>
<!-- layer: G-ANNO-TTLB -->
<g fill="#fff" stroke="#fff" stroke-width=".25">
<path d="M386.1 41.7l30.7 4.3-5.7-4.3zM386.1 41.7l30.7 4.3h-30.7z"/>
<path d="M411.1 27.2h5.7l-5.7 14.5zM416.8 27.2l-5.7 14.5 5.7 4.3z"/>
</g>
<path d="M386.1 41.7h25v-14.5h5.7v18.8h-30.7z" fill="none" stroke="#fff" stroke-width=".25"/>
<g fill="#000" stroke="#000" stroke-width=".25">
<path d="M67 2.6l.2 2.5v-2.5zM67 2.6l.2 2.5h-.2z"/>
<path d="M117 2.6l.2 2.5v-2.5zM117 2.6l.2 2.5h-.2z"/>
<path d="M167 2.6l.2 2.5v-2.5zM167 2.6l.2 2.5h-.2z"/>
<path d="M217 2.6l.2 2.5v-2.5zM217 2.6l.2 2.5h-.2z"/>
<path d="M267 2.6l.2 2.5v-2.5zM267 2.6l.2 2.5h-.2z"/>
<path d="M317 2.6l.2 2.5v-2.5zM317 2.6l.2 2.5h-.2z"/>
<path d="M367 2.6l.2 2.5v-2.5zM367 2.6l.2 2.5h-.2z"/>
<path d="M8.6 41.8h2.5v-.2zM8.6 41.6h2.5l-2.5 .2z"/>
<path d="M361.1 41.8h50v-.2zM361.1 41.6h50l-50 .2z"/>
<path d="M411.1 41.8h2.5v-.2zM411.1 41.6h2.5l-2.5 .2z"/>
<path d="M8.6 91.8h2.5v-.2zM8.6 91.6h2.5l-2.5 .2z"/>
<path d="M361.1 91.8h50v-.2zM361.1 91.6h50l-50 .2z"/>
<path d="M411.1 91.8h2.5v-.2zM411.1 91.6h2.5l-2.5 .2z"/>
<path d="M361.1 108.5h50v-.2zM361.1 108.3h50l-50 .2z"/>
<path d="M361.1 125v.1l50-.1zM361.1 125.1l50-.1v.1z"/>
<path d="M361.1 125.1h50v-.1zM361.1 125h50l-50 .1z"/>
<path d="M8.6 141.8h2.5v-.2zM8.6 141.6h2.5l-2.5 .2z"/>
<path d="M361.1 141.6v.2l50-.2zM361.1 141.8l50-.2v.2z"/>
<path d="M361.1 141.6v.2l50-.2zM361.1 141.8l50-.2v.2z"/>
<path d="M361.1 158.3v.2l50-.2zM361.1 158.5l50-.2v.2z"/>
<path d="M361.1 141.6v.2l50-.2zM361.1 141.8l50-.2v.2z"/>
<path d="M361.1 141.6v.2l50-.2zM361.1 141.8l50-.2v.2z"/>
<path d="M411.1 141.8h2.5v-.2zM411.1 141.6h2.5l-2.5 .2z"/>
<path d="M361.1 175v.1l50-.1zM361.1 175.1l50-.1v.1z"/>
<path d="M361.1 175v.1l50-.1zM361.1 175.1l50-.1v.1z"/>
<path d="M8.6 191.8h2.5v-.2zM8.6 191.6h2.5l-2.5 .2z"/>
<path d="M361.1 196.7h50zM361.1 196.8l50-.1z"/>
<path d="M361.1 191.6v.2l50-.2zM361.1 191.8l50-.2v.2z"/>
<path d="M411.1 191.8h2.5v-.2zM411.1 191.6h2.5l-2.5 .2z"/>
<path d="M411.1 191.8h2.5v-.2zM411.1 191.6h2.5l-2.5 .2z"/>
<path d="M361.1 216.7h50zM361.1 216.8l50-.1z"/>
<path d="M361.1 211.7v.1l50-.1zM361.1 211.8l50-.1v.1z"/>
<path d="M361.1 206.7h50zM361.1 206.8l50-.1z"/>
<path d="M361.1 201.7v.1l50-.1zM361.1 201.8l50-.1v.1z"/>
<path d="M361.1 236.7v.1l50-.1zM361.1 236.8l50-.1v.1z"/>
<path d="M361.1 231.7h50zM361.1 231.8l50-.1z"/>
<path d="M361.1 226.7h50zM361.1 226.8l50-.1z"/>
<path d="M361.1 221.7v.1l50-.1zM361.1 221.8l50-.1v.1z"/>
<path d="M8.6 241.8h2.5v-.2zM8.6 241.6h2.5l-2.5 .2z"/>
<path d="M361.1 241.6v.2l50-.2zM361.1 241.8l50-.2v.2z"/>
<path d="M361.1 241.6v.2l50-.2zM361.1 241.8l50-.2v.2z"/>
<path d="M411.1 241.8h2.5v-.2zM411.1 241.6h2.5l-2.5 .2z"/>
<path d="M411.1 241.8h2.5v-.2zM411.1 241.6h2.5l-2.5 .2z"/>
<path d="M411.1 241.8h2.5v-.2zM411.1 241.6h2.5l-2.5 .2z"/>
<path d="M411.1 241.8h2.5v-.2zM411.1 241.6h2.5l-2.5 .2z"/>
<path d="M67 291.7l.2 2.5v-2.5zM67 291.7l.2 2.5h-.2z"/>
<path d="M117 291.7l.2 2.5v-2.5zM117 291.7l.2 2.5h-.2z"/>
<path d="M167 291.7l.2 2.5v-2.5zM167 291.7l.2 2.5h-.2z"/>
<path d="M217 291.7l.2 2.5v-2.5zM217 291.7l.2 2.5h-.2z"/>
<path d="M267 291.7l.2 2.5v-2.5zM267 291.7l.2 2.5h-.2z"/>
<path d="M317 291.7l.2 2.5v-2.5zM317 291.7l.2 2.5h-.2z"/>
<path d="M367 291.7v2.5h.2zM367 291.7h.2v2.5z"/>
<path d="M367 291.7l.2 2.5v-2.5zM367 291.7l.2 2.5h-.2z"/>
<path d="M377 291.7l.2 2.5v-2.5zM377 291.7l.2 2.5h-.2z"/>
<path d="M392 291.7l.2 2.5v-2.5zM392 291.7l.2 2.5h-.2z"/>
<path d="M410.8 5.3v286.2l.5 .5zM411.3 4.8v287.2l-.5-286.7zM11.3 5.3h399.5l.5-.5zM10.8 4.8h400.5l-400 .5zM10.8 4.8l.5 286.7v-286.2zM10.8 4.8l.5 286.7-.5 .5zM10.8 292l400-.5h-399.5zM10.8 292l400-.5 .5 .5z"/>
<path d="M416.8 291.7l.5 2.5v-2.5zM416.8 291.7l.5 2.5h-.5z"/>
</g>
<!-- layer: Livello 1 -->
<g fill="none" stroke="#000" stroke-width=".25">
<path d="M31.8 18.3v13.1M101.8 18.3v13.1M19.7 32.6h10.9M21.5 30.8v15.9M30 20.1h31.2M72.4 20.1h31.2M333.4 30.8h9.7M341.3 29v4.6M21.5 55.4v16M269.4 52h26.7M271.2 46.5v7.3M307.3 52h26.7"/>
<path d="M332.2 46.5v7.3M333.4 45.3h9.7M341.3 42.4v4.7M19.7 69.6h14.4M182.5 70.6h8.9M184.3 68.8v15.4M190.8 62.6h12.4M192.6 60.8v8.6M212 62.6h12.4M222.6 60.8v8.6M268.3 76.3h26.7M270.1 72.9v5.2"/>
<path d="M306.2 76.3h26.7M331.1 72.9v5.2M184.3 92.9v15.5M270.1 95.6v7M331.1 95.6v7M32.7 118.4h3.6M36.3 118.4h1.3h-1.3M36.3 119.6v.6M37 118.4l3 10.1h3.6M37.6 119.6v.6M37.6 118.4h3.6M139.9 119h3.6"/>
<path d="M143.5 119h1.2h-1.2M143.5 119.6v1.2M144.1 119l3 10h3.6M144.7 119.6v1.2M144.7 119h3.6M182.5 106.6h9.3M268.3 100.8h26.7M306.2 100.8h26.7M104.7 131.2h12.9M115.8 129.4v15M189.7 136.2h10M191.5 132.3v5.7"/>
<path d="M208.4 136.2h9.9M216.5 132.3v5.7M217.7 131.1h4.8M217.7 129.6h4.8M220.7 131.1v-1.5v1.5M220.7 126v3.6M220.7 131.1v3.6M230.7 123.7v3.6l-10 3M259 122.7v3.6l6.3 1.9M263.5 124.9h5.4M263.5 131.4h5.4M265.3 123.1v10.1"/>
<path d="M268.3 134.9h5.4M270.1 132.7v4M282.4 134.9h5.5M286.1 132.7v4M294.4 134.9h11.9M296.2 131.7v5M315.1 134.9h11.9M325.2 131.7v5M115.8 153.1v14.9M189.7 159.6h11.5M191.5 157v4.4M209.9 159.6h11.4"/>
<path d="M219.5 157v4.4M220.7 155.8h2.5M220.7 154.3h2.5M221.4 155.8v-1.5v1.5M221.4 150.7v3.6M221.4 155.8v3.6M231.4 148.4v3.6l-10 3M31.7 177.4h31.2M33.5 167.4v11.8M74.1 177.4h31.2M103.5 167.4v11.8M104.7 166.2h12.9"/>
</g>
<g fill="#fff" stroke="#fff" stroke-width=".25">
<path d="M62.1 17.4v5.4l9.4-5.4zM62.1 22.8l9.4-5.4v5.4z"/>
<path d="M18.8 47.6v6.9h5.4zM18.8 47.6h5.4v6.9z"/>
<path d="M113.1 145.3v6.9h5.5zM113.1 145.3h5.5v6.9z"/>
<path d="M63.8 174.6v5.5l9.4-5.5zM63.8 180.1l9.4-5.5v5.5z"/>
<path d="M151.6 126.2v5.5l4.2-5.5zM155.8 126.2v5.5h-4.2z"/>
<path d="M44.5 125.7v5.5l4.1-5.5zM48.6 125.7v5.5h-4.1z"/>
<path d="M204.1 59.9v5.4l7-5.4zM204.1 65.3l7-5.4v5.4z"/>
<path d="M181.6 85.1v6.9h5.4zM181.6 85.1h5.4v6.9z"/>
<path d="M274.6 132.2v5.5l6.9-5.5zM274.6 137.7l6.9-5.5v5.5z"/>
<path d="M256.2 115.2v6.6h5.5zM256.2 115.2h5.5v6.6z"/>
<path d="M307.2 132.2v5.5l7-5.5zM307.2 137.7l7-5.5v5.5z"/>
<path d="M295.9 98v5.5l9.4-5.5zM295.9 103.5l9.4-5.5v5.5z"/>
<path d="M295.9 73.6v5.4l9.4-5.4zM295.9 79l9.4-5.4v5.4z"/>
<path d="M297 49.3v5.4l9.4-5.4zM297 54.7l9.4-5.4v5.4z"/>
<path d="M338.6 34.5v7h5.5zM338.6 34.5h5.5v7z"/>
<path d="M200.6 133.4v5.5l6.9-5.5zM200.6 138.9l6.9-5.5v5.5z"/>
<path d="M228 118.7v4.1h5.5zM228 118.7h5.5v4.1z"/>
<path d="M202.1 156.9v5.5l6.9-5.5zM202.1 162.4l6.9-5.5v5.5z"/>
<path d="M228.7 143.4v4.1h5.4zM228.7 143.4h5.4v4.1z"/>
</g>
<text font-size="13.4" x="370" y="271.5">A702</text>
<g font-size="5">
<text x="62.5" y="21.9">140</text>
<text x="343.1" y="40.8" transform="rotate(-90 343.1 40.8)">29</text>
<text x="23.3" y="53.9" transform="rotate(-90 23.3 53.9)">74</text>
<text x="297.4" y="53.8">122</text>
<text x="204.9" y="64.4">60</text>
<text x="368.9" y="66.9">ARKELSTORP</text>
<text x="373.5" y="72.9">602.610.37</text>
<text x="296.2" y="78.1">122</text>
<text x="186.1" y="91.4" transform="rotate(-90 186.1 91.4)">72</text>
<text x="296.2" y="102.6">122</text>
<text x="232.5" y="122.1" transform="rotate(-90 232.5 122.1)">3</text>
<text x="260.7" y="121.4" transform="rotate(-90 260.7 121.4)">13</text>
<text x="45.2" y="130.2">3</text>
<text x="152.3" y="130.8">3</text>
<text x="201.2" y="138">50</text>
<text x="275.3" y="136.7">32</text>
<text x="307.9" y="136.7">58</text>
<text x="233.2" y="146.8" transform="rotate(-90 233.2 146.8)">3</text>
<text x="117.6" y="151.5" transform="rotate(-90 117.6 151.5)">70</text>
<text x="202.8" y="161.4">56</text>
<text x="64.1" y="179.1">140</text>
</g>
<g font-size="4.2">
<text x="226.3" y="105.8">x2</text>
<text x="182.1" y="131.5">x2</text>
<text x="287.8" y="130.3">x2</text>
<text x="181.8" y="156.8">x4</text>
</g>
<g font-size="2.5">
<text x="36.7" y="3.9">1</text>
<text x="91.4" y="3.9">2</text>
<text x="141.4" y="3.9">3</text>
<text x="191.4" y="3.9">4</text>
<text x="241.4" y="3.9">5</text>
<text x="291.4" y="3.9">6</text>
<text x="341.4" y="3.9">7</text>
<text x="391.4" y="3.9">8</text>
<text x="8.4" y="17.6">F</text>
<text x="412.3" y="17.6">F</text>
<text x="361.9" y="34.6">POLITECNICO DI MILANO</text>
<text x="362" y="40.7">C.L. DESIGN DEGLI INTERNI</text>
<text x="362" y="37.7">SCUOLA DEL DESIGN</text>
<text x="362.1" y="44.5">PROGETTO:</text>
<text x="8.3" y="67.6">E</text>
<text x="412.2" y="67.6">E</text>
<text x="362.1" y="94.5">CORSO:</text>
<text x="372.3" y="99.4">STRUMENTI E METODI</text>
<text x="376.1" y="102.5">DEL PROGETTO</text>
<text x="362.1" y="111.2">DOCENTE:</text>
<text x="8.3" y="117.6">D</text>
<text x="374.7" y="117.6">MARCO FERRARA</text>
<text x="412.1" y="117.6">D</text>
<text x="362.1" y="127.8">STUDENTI:</text>
<text x="373.7" y="134.3">GABRIELE RAGUSA</text>
<text x="362.1" y="144.5">OGGETTO:</text>
<text x="379.1" y="151">SCRIVANIA</text>
<text x="362.1" y="161.2">NOTE:</text>
<text x="8.3" y="167.6">C</text>
<text x="373.1" y="167.6">SCALA DETTAGLI 1:1</text>
<text x="412.1" y="167.6">C</text>
<text x="362.1" y="177.8">NOME FILE:</text>
<text x="373.1" y="184">QM-S_2_STUDIO.dwg</text>
<text x="361.9" y="195.1">VERS</text>
<text x="401.6" y="195.1">DATA</text>
<text x="8.3" y="217.6">B</text>
<text x="412.2" y="217.6">B</text>
<text x="362.1" y="244.6">TAVOLA NO.:</text>
<text x="362.1" y="240.1">A</text>
<text x="392.3" y="240.1">YYYY/MM/DD</text>
<text x="395.5" y="244.6">000 DI</text>
<text x="405.4" y="244.6">999</text>
<text x="8.3" y="267.6">A</text>
<text x="412.2" y="267.6">A</text>
<text x="362.1" y="287.2">DATA:</text>
<text x="372.1" y="287.1">2017/05/23</text>
<text x="387" y="287.1">SCALA:</text>
<text x="401.6" y="287.1">1:20</text>
<text x="5.6" y="292" transform="rotate(-90 5.6 292)">DIRECTORY: C:\USERS\GABRIELE\DOCUMENTS\GITHUB\FASE-DUE-QM-S_2\QM-S_2_STUDIO.DWG | PLOTTED ON: 22/05/2017 15:31:13 | BY USER: GABRIELE</text>
<text x="362" y="290.1">REV:</text>
<text x="372.1" y="290.1">A</text>
<text x="387" y="290.1">FORMATO:</text>
<text x="403.4" y="290.1">A1</text>
<text x="34.9" y="295.1">1</text>
<text x="91.4" y="295.1">2</text>
<text x="141.4" y="295.1">3</text>
<text x="191.4" y="295.1">4</text>
<text x="241.4" y="295.1">5</text>
<text x="291.4" y="295.1">6</text>
<text x="341.4" y="295.1">7</text>
<text x="367.6" y="294.2">0</text>
<text x="377.6" y="294.2">0.5m</text>
<text x="392.6" y="294.2">1.25m</text>
<text x="411" y="294.2">2.5m</text>
</g>
</svg>
